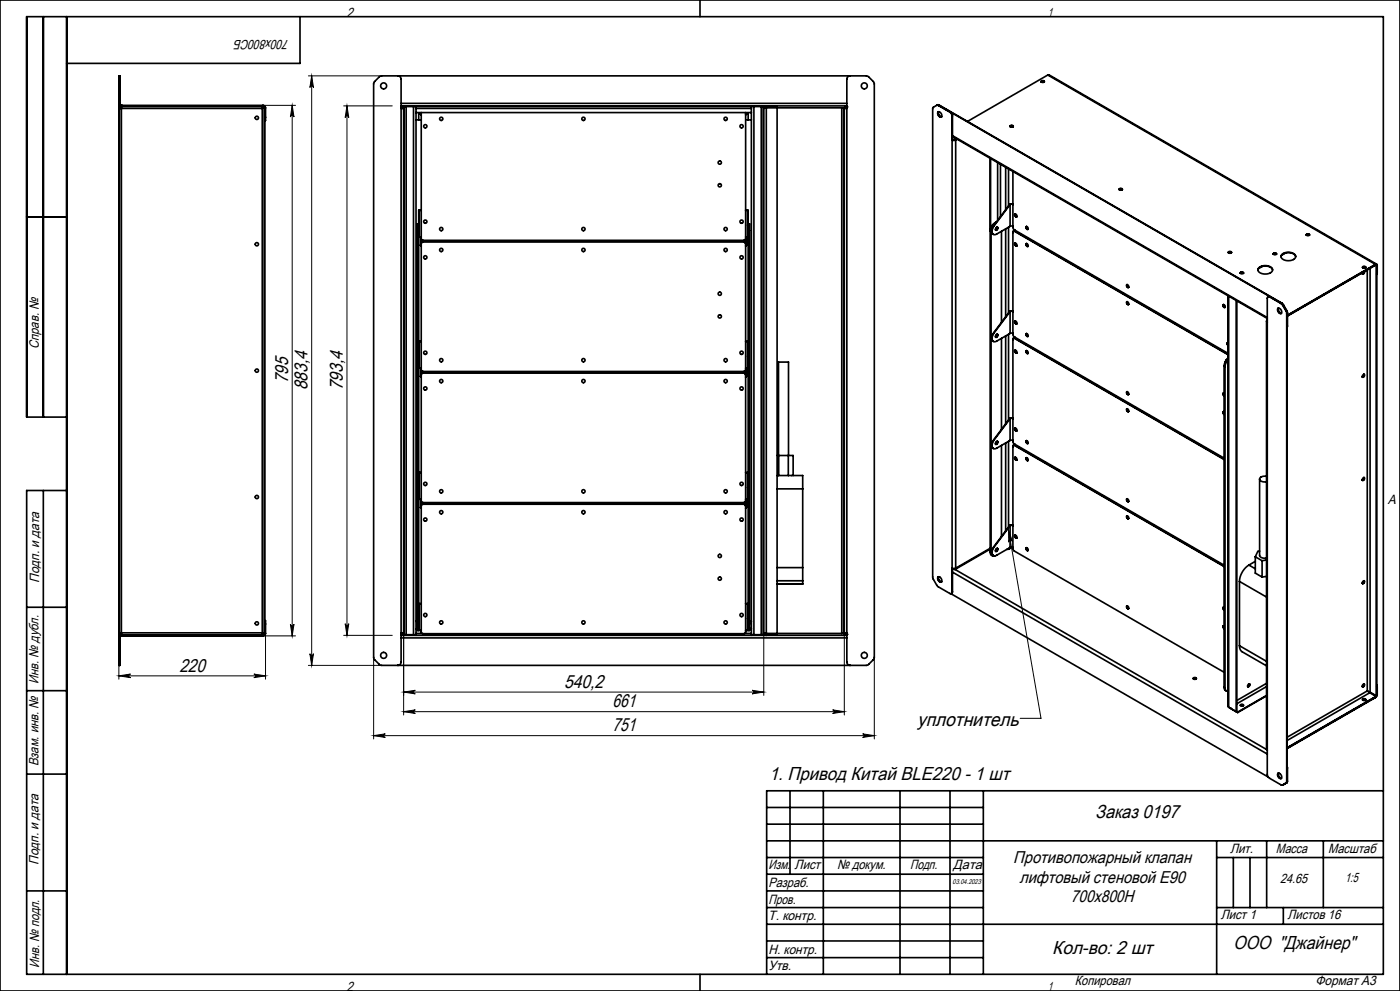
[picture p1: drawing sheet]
<svg xmlns="http://www.w3.org/2000/svg" width="420mm" height="297mm" viewBox="0 0 420 297" stroke-linecap="round" stroke-linejoin="round" font-family="sans-serif">
<g fill="none" stroke="#000" stroke-width=".3">
<path d="M78.9 31.6h9.8M87.7 31.6v159M87.7 31.6l.5 3.5a.54 .54 0 0 0-.5-.5 .54 .54 0 0 0-.6 .5zM92.5 22.7h22M93.5 22.7v176.7M93.5 22.7l.5 3.5a.54 .54 0 0 0-.5-.5 .54 .54 0 0 0-.5 .5zM103.1 31.7h14.6M104.1 31.7l.5 3.5a.54 .54 0 0 0-.5-.5 .54 .54 0 0 0-.5 .5zM104.1 31.7v158.7M302.6 158.8l1.1 3.5a.56 .56 0 0 0-.6-.4 .56 .56 0 0 0-.5 .6zM302.6 158.8l9.7 56.5h-6.2M35.7 199.4v4.2"/>
<path d="M78.9 190.6h9.8M79.7 189.8v13.8M87.1 187.1a.54 .54 0 0 0 .6 .5 .54 .54 0 0 0 .5-.5l-.5 3.5zM92.5 199.4h22M93 195.9a.54 .54 0 0 0 .5 .5 .54 .54 0 0 0 .5-.5l-.5 3.5zM103.1 190.4h14.6M103.6 186.9a.54 .54 0 0 0 .5 .5 .54 .54 0 0 0 .5-.5l-.5 3.5zM112.1 197v24.5M121.1 189.7v24.6M229.1 189.7v18.7M253.3 189.7v24.6M262.3 197v24.5"/>
<path d="M35.7 202.6h44M35.7 202.6l3.5-.6a.54 .54 0 0 0-.6 .6 .54 .54 0 0 0 .6 .5zM76.2 202l3.5 .6-3.5 .5a.54 .54 0 0 0 .5-.5 .54 .54 0 0 0-.5-.6zM121.1 207.4l3.5-.5a.54 .54 0 0 0-.5 .5 .54 .54 0 0 0 .5 .6zM121.1 213.3h132.2M121.1 207.4h108M121.1 213.3l3.5-.6a.54 .54 0 0 0-.5 .6 .54 .54 0 0 0 .5 .5zM225.6 206.9l3.5 .5-3.5 .6a.54 .54 0 0 0 .5-.6 .54 .54 0 0 0-.5-.5zM249.8 212.7l3.5 .6-3.5 .5a.54 .54 0 0 0 .5-.5 .54 .54 0 0 0-.5-.6zM258.8 219.9l3.5 .6-3.5 .5a.54 .54 0 0 0 .5-.5 .54 .54 0 0 0-.5-.6zM112.1 220.5h150.2M112.1 220.5l3.5-.6a.54 .54 0 0 0-.5 .6 .54 .54 0 0 0 .5 .5z"/>
</g>
<g fill="none" stroke="#000" stroke-width=".5">
<path d="M0 0h420v297h-420zM13 5v120M20 5v287M90 5v14h-70M210 0v5M35.7 24.4v.7M35.7 23v-.3h.3v.3M35.7 25.1h.3M35.7 23v1.4M35.7 25.1v171.9M35.7 24.4h.3M35.7 23h.3"/>
<path d="M35.8 22.7v176.7M35.8 32.5h.6M35.8 30h.2M36 30v1M36 24.4v.7M36 31a.44 .44 0 0 0 0 .5 .44 .44 0 0 0 .6 .1M36 31l.2 .4 .4 .2M36 23v1.4M36 25.1v4.9M36.4 31.9v.6M36.4 31.9v-.2h42.7v.2M36.4 32.5v157.2"/>
<path d="M36.4 31.9h42.7M36.4 32.5h42.3M36.6 31.6h42.3M78.7 32.5v157.2M78.9 31.6l.5 .2 .3 .5M78.9 31.6l.6 .7M79.1 31.9l-.4 .6M79.1 31.8v.1M79.3 32l-.6 .5M79.3 32h.1M79.3 32v158.1M79.4 32h.1"/>
<path d="M79.4 32v158.1M79.5 35.1v1h.2v-1M79.5 32.3v2.8M79.5 35.1h.2M79.5 32.3h.2M79.7 32.3v2.8M112.4 24.4l1.5-1.4 .6-.3h145.4l.6 .3 1.6 1.5 .2 .6v171.9l-.2 .6-1.6 1.6-.6 .2h-145.4l-.6-.2-1.6-1.6-.2-.6v-171.9zM119.3 22.7a1 1 0 0 1 1 1v174.7a1 1 0 0 1-1 1M120.3 32.5h.7a.53 .53 0 0 0-.1-.6 .53 .53 0 0 0-.6-.2h133.8l-.5 .2a.35 .35 0 0 0-.3 .2 .35 .35 0 0 0 .1 .4h.7M120.3 31.9l.5 .2 .1 .4-.1-.4-.5-.1M120.3 31h133.8M120.5 32l.2 .1"/>
<path d="M121.1 32.3h.1M121.3 31.9h.6M121.3 31.9h-.2v158.3h.2M121.3 31.9v158.3M121.9 31.9h2.2M121.9 31.9v158.3M124.1 31.9h.7M124.1 31.9v158.3M124.8 31.9v.6M124.8 35.9h1.3M124.8 31.9h100.6M124.8 32.5h100.6"/>
<path d="M124.8 31.7v.2M124.8 32.5v157.7M124.8 33.7h100.6M125.6 33.8h.1M125.6 33.8v2.1M125.7 33.8l.7 .6zM126.4 33.7v37.7l.1 .5 .5 .1h96.3l.4-.6v-37.7M224 34.1l.4-.3-.7 .6zM224.1 35.9h1.3M224.4 33.8l.1 2.1M225.4 31.9v.6M225.4 31.9h.8"/>
<path d="M225.4 31.7v.2M225.4 32.5v157.7M226.2 31.9h2.2M226.2 31.9v158.3M228.4 31.9h.6M228.4 31.9v158.3M229 31.9h.1v158.3h-.1M229 31.9v158.3M229.1 32.3h.1M229.3 32.3h.5M229.9 31.9v-.2l-.5 .2-.3 .6 .8-.2M229.9 31.9l-.4 .1-.2 .4"/>
<path d="M229.9 32.3h22.6M229.9 32.3v157.5M233.1 31.7v.2h-3.2M233.1 32.3v157.5M252.5 32.3h.6M252.5 32.3v157.5M253.1 32.3h.2v157.5h-.2M253.1 32.3v157.5M253.9 32l-.3 .1M254.1 31.9l-.5 .2-.1 .4 .1-.4 .5-.1M255.1 22.7a1 1 0 0 0-1 1v174.7a1 1 0 0 0 1 1M281 31.6l-1 .6-.2 .4v140.3l1.5 2.8 3.6 2.2a.43 .43 0 0 0 .5 0 .43 .43 0 0 0 .2-.5"/>
<path d="M281 31.6h.5M281.1 31.5l.5 .1M281.4 33.5a.96 .96 0 0 1 1 .6 .96 .96 0 0 1-.1 1 1.11 1.11 0 0 1-.9-1.6zM281.5 31.6l3.4 2M281.5 33.5a1.1 1.1 0 0 0 .9 1.5 1.1 1.1 0 0 1-.9-1.5zM281.6 33.5a1.17 1.17 0 0 0 .9 1.5M281.6 31.6l102.8 59.3 1.5 2.3M281.6 31.6h-.1M281.7 31.5l-.7 .1M281.7 31.5l-.1 .1M281.7 31.5l102.8 59.3M284.9 33.6l.5 .5 .2 .7"/>
<path d="M284.9 33.6l.5 .3 .3 .8M285.6 34.8v142.6M285.7 34.7l-.1 .1M285.7 34.7v7.2M303 37.9l.5-.2 .5 .2M303 37.7a.43 .43 0 0 1 .6-.2 .43 .43 0 0 1 .2 .5l-.5 .1zM303.1 38l.4-.2 .4 .2M303.5 37.8l.4 .2M303.8 38.1h-.3M303.9 38h.1M312.4 24.3a.43 .43 0 0 1 .5-.2 .43 .43 0 0 1 .3 .5h-.7zM312.4 24.5l.4-.2 .5 .2-.5-.2z"/>
<path d="M313.3 24.6l-.5-.2-.4 .2M314.3 22.5l.4-.1 98.3 56.8M314.3 22.5l98.3 56.7M314.3 22.5l-24.1 13.9M285.7 41.9l.3 .2 .7-.1M285.7 41.9h.9M285.7 40.9l94.5 54.5M285.7 40.7l94.5 54.5M286.2 41.2l.4 .7M286.2 41.2h.1M286.5 41.3l.2 .7M286.6 41.9l.1 .1"/>
<path d="M286.7 42v128.3M287.1 41.7l-.4 .3M297.1 47.4v21.6M297.2 47.5v21M299.3 48.7v17.4M300.1 49.2v15.7M301.7 50.1v12.8M302.6 50.6v11.1M303.9 51.4v16.8l.3 .6 64.2 37.1M335.8 56.8l.4-.2 .5 .2M335.8 56.6a.43 .43 0 0 1 .5-.2 .43 .43 0 0 1 .3 .5h-.7zM335.8 56.9l.4-.2 .5 .2"/>
<path d="M336.3 56.7l.3 .2M8 65h12M125.2 69.1h.4M125.2 69.1v117.9M125.6 67.1h-.4v2M125.6 69.1v117.9M125.6 67.5h.2M125.6 71h.2M125.8 63h-.2v6.1M125.8 67.5v3.5M125.8 71h.6M125.8 63h.6"/>
<path d="M125.8 63v4.5M126.1 73.5l.3 .2-.2-.2M126.2 71v2.5M126.4 72.9v.2M126.4 73.1l.1-.4 .5-.2h96.1l.4 .2 .2 .4M126.4 73.1v37.6l.1 .4 .5 .2h96.3l.4-.6v-37.6M126.4 72.9h.1M126.5 71.8l-.1 1.1M223.6 71.8l.1 1.1M223.7 72.9h.1M223.7 72.9v.2M223.7 63h.6"/>
<path d="M223.7 71h.6M224 71v2.3l-.3 .4 .4-.3M224.3 63h.2v6.1M224.3 67.5v3.5M224.3 63v4.5M224.3 67.5h.2M224.3 71h.2M224.5 67.1h.4v2M224.5 69.1v117.9M224.5 69.1h.4M224.9 69.1v117.9M297 69.2l.3 .2"/>
<path d="M297 69.2v96.3M297.3 69.4v96.3M298.1 67.6a1.77 1.77 0 0 0-.1 2.6M298.1 67.6l.1 .1M298.2 67.7a1.68 1.68 0 0 0 0 2.6l.8-.1 4-2.4M298.5 66.8a3.1 3.1 0 0 0-1.5 2.4M298.5 66.8l.2 .1M298.5 67.1a3.2 3.2 0 0 0-1.2 2.3M298.7 66.6l-.2 .2M298.7 66.6l.1 .1M298.9 68.2l.1-.1a.42 .42 0 0 1 .3 .6 .42 .42 0 0 1-.7 .1zM298.9 66.5l-.2 .1"/>
<path d="M299 68.2l-.4 .5M299.2 68.1a.66 .66 0 0 1-.5 .9M300.4 69.3v27.3M301.7 68.6v26.3M302.6 68.1v25.7M302.9 61.2l.1 .1M302.9 61.2l-4.8 6.4M303 61.3h.9M303 67.8h.9M303 61.3v6.5M303 61.3l-4.8 6.4M303.8 69.6l.1 .1"/>
<path d="M303.9 61.2h-1M304.2 68.8v.4M304.3 69.3h-.3l-.1 .2v30.7l.2 .6 63.1 36.5M304.3 69.3l64.1 37M304.4 69.2l-.4 .1M304.4 69.2l-.1 .1M304.4 69.2l64 37M304.4 69v.1M304.5 64.1a.43 .43 0 0 1 .5 .3 .43 .43 0 0 1-.3 .6l-.3-.5zM304.5 72.9a.43 .43 0 0 1 .5 .3 .43 .43 0 0 1-.3 .5l-.3-.4zM304.5 69l-.2 .2M304.6 72.9v.5l.4 .3-.4-.3z"/>
<path d="M304.6 64.1v.5l.4 .4-.4-.4zM304.6 72.9l.1 .4 .4 .3M304.6 64.1l.1 .5 .4 .3M307.9 67.9a.43 .43 0 0 1 .5 .3 .43 .43 0 0 1-.3 .5l-.3-.4zM307.9 73a.43 .43 0 0 1 .5 .3 .43 .43 0 0 1-.3 .5l-.3-.4zM307.9 67.9l.1 .5 .4 .3-.4-.3zM307.9 73l.1 .5 .4 .3-.4-.3zM308 67.9l.1 .4 .3 .3M308 73l.1 .5 .3 .3M368.5 75.7l.5-.2 .4 .2M368.5 75.5a.43 .43 0 0 1 .6-.2 .43 .43 0 0 1 .2 .5l-.5 .1zM368.5 75.8l.5-.2 .4 .2"/>
<path d="M369 75.6l.4 .2M378.7 79.8l-1.1 .7M382 76.1l.5-.2 .5 .2-.5-.2zM382 76a.43 .43 0 0 1 .6-.2 .43 .43 0 0 1 .2 .5h-.5zM382 76.2l.5-.1 .4 .1M384.3 76.9a2.6 2.6 0 0 1 4.4 0M384.6 76.2a2.82 2.82 0 0 1 4.1 .5 2.33 2.33 0 0 1-3.5 1.2 .98 .98 0 0 1-.6-1.7zM385.6 75.8l-1.1 .7M391.9 70.4l.5-.2 .5 .2-.5-.2zM391.9 70.2a.43 .43 0 0 1 .6-.2 .43 .43 0 0 1 .2 .6h-.5zM391.9 70.5l.5-.2 .4 .2M408.8 80a.43 .43 0 0 1 .5-.2 .43 .43 0 0 1 .3 .5h-.7z"/>
<path d="M412.6 79.2h.4l.2 .3M412.6 79.2l.5 .4M412.6 79.2l-26.4 15.3M413 79.6h.1M413.2 79.5v2.3M413.2 79.5l-.1 .1M298.1 99.7a1.77 1.77 0 0 0-.1 2.6M298.1 99.7l.1 .1M298.2 99.8a1.68 1.68 0 0 0 0 2.6l.8-.2 4-2.3M302.9 93.3l.1 .1M302.9 93.3l-4.8 6.4M303 99.9h.9"/>
<path d="M303 93.4h.9M303 93.4v6.5M303 93.4l-4.8 6.4M303.9 93.3h-1M304.5 96.2a.43 .43 0 0 1 .5 .3 .43 .43 0 0 1-.3 .6l-.3-.5zM304.6 96.2v.5l.4 .3-.4-.3zM304.6 96.2l.1 .5 .4 .3M307.9 100a.43 .43 0 0 1 .5 .3 .43 .43 0 0 1-.3 .5l-.3-.4zM307.9 100l.1 .5 .4 .3-.4-.3zM308 100l.1 .4 .3 .3M338 85.3a.43 .43 0 0 1 .6 .3 .43 .43 0 0 1-.3 .5l-.3-.4zM338 90.4a.43 .43 0 0 1 .6 .3 .43 .43 0 0 1-.3 .6l-.3-.5z"/>
<path d="M338.1 85.3v.5l.5 .3-.5-.3zM338.1 90.4v.5l.5 .3-.5-.3zM338.2 85.3l.1 .5 .3 .3M338.2 90.4l.1 .5 .3 .3M367 91.3a.43 .43 0 0 1 .5 .3 .43 .43 0 0 1-.3 .5l-.3-.4zM367 91.3l.1 .5 .4 .3-.4-.3zM367.1 91.3l.1 .4 .3 .3M367.4 91.5l-.3 .1M368.4 88.6v123.1l.2 .3M368.6 88.7v123.3M370.9 90.1l.1 123.1M371 90.1v123.1"/>
<path d="M372.1 81.8l.5-.2 .5 .3-.5-.3zM372.1 81.7a.43 .43 0 0 1 .6-.2 .43 .43 0 0 1 .2 .5h-.5zM372.1 81.9l.5-.1 .4 .1M377.4 80.9a2.6 2.6 0 0 1 4.4 0M377.7 80.2a2.82 2.82 0 0 1 4.1 .5 2.33 2.33 0 0 1-3.6 1.2 .98 .98 0 0 1-.5-1.7zM380 96.2v128.4l.2 .3M380.2 96.1v.3M380.2 95.9l-.2 .3 .2 .3M380.4 88.9l.5 .1M380.9 89a.43 .43 0 0 0-.5-.1 .43 .43 0 0 0-.2 .5v142.6l.6 1.2 3.5 2 .5 .1M380.9 89l3.4 2M383.4 92.4a.96 .96 0 0 1 .9 .5 .96 .96 0 0 1-.1 1.1 1.11 1.11 0 0 1-.8-1.6z"/>
<path d="M383.5 92.4a1.1 1.1 0 0 0 .9 1.5 1.1 1.1 0 0 1-.9-1.5zM383.6 92.3a1.17 1.17 0 0 0 .8 1.6M384.3 91l.5 .5M384.5 90.8l.5 .6M384.5 90.8l-.2 .2M384.8 91.5l1 1.7M385 91.4l-.2 .1M385 91.4l1 1.7M385.8 93.2l.2 .7M385.9 93.2l.2 .6M385.9 93.2h-.1M386 93.9v140.3"/>
<path d="M386 93.1l.2 .7M386 93.1l-.1 .1M386.1 93.8l-.1 .1M386.1 93.8v140.4M386.2 97.7l-.1 .4M386.2 94.6l26.6-15.3 .1 129.2M386.2 94.7l26.8-15.3-.1 129.1M386.2 93.8v3.9M386.2 93.8h-.1M386.2 97.7l-.1 .1M409.1 81.5l-.4 .5M409.3 81.4l-.2 .5-.4 .2 .4-.2z"/>
<path d="M409.3 81.4h.1M409.4 81.4a.43 .43 0 0 1-.1 .5 .43 .43 0 0 1-.6 0v-.2M409.7 80.2l-.5-.1-.4 .1M409.7 80.2l-.5-.3-.4 .3M410.2 80.9v126.2M411 80.4v127M413.2 81.8l-.2 .3M413.2 81.8l-.2 .4M125.6 106.7h.2M125.6 110.3h.2M125.6 102.3h.2M125.8 106.7v3.6"/>
<path d="M125.8 110.3h.6M125.8 102.3h.6M125.8 102.3v4.4M126.1 112.8l.3 .2-.2-.2M126.2 110.3v2.5M126.4 112.4l.1-.4 .5-.2h96.1l.4 .2 .2 .4M126.4 112.4v37.6l.1 .4 .5 .2h96.3l.4-.6v-37.6M126.4 112.2v.2M126.4 112.2h.1M126.5 111.1l-.1 1.1M223.6 111.1l.1 1.1M223.7 112.2h.1"/>
<path d="M223.7 112.2v.2M223.7 102.3h.6M223.7 110.3h.6M224 110.3v2.3l-.3 .4 .4-.3M224.3 106.7v3.6M224.3 102.3v4.4M224.3 106.7h.2M224.3 110.3h.2M224.3 102.3h.2M298.9 100.3l.1-.1a.42 .42 0 0 1 .3 .6 .42 .42 0 0 1-.7 .1zM299 100.2l-.4 .6M299.2 100.2a.66 .66 0 0 1-.5 .9"/>
<path d="M300.4 101.4v27.3M301.7 100.7v26.3M302.6 100.2v25.7M303.8 101.7l.1 .1M304.2 100.9v.4M304.3 101.4h-.3l-.1 .2v30.7l.2 .6 63.1 36.5M304.3 101.4l62.9 36.3M304.4 101.3l-.4 .1M304.4 101.3l-.1 .1M304.4 101.3l62.8 36.3M304.4 101v.2M304.5 105a.43 .43 0 0 1 .5 .3 .43 .43 0 0 1-.3 .5l-.3-.4z"/>
<path d="M304.5 101.1l-.2 .2M304.6 104.9v.6l.4 .3-.4-.3zM304.6 105l.1 .4 .4 .3M307.9 105.1a.43 .43 0 0 1 .5 .3 .43 .43 0 0 1-.3 .5l-.3-.4zM307.9 105.1l.1 .5 .4 .3-.4-.3zM308 105.1l.1 .4 .3 .3M338 117.4a.43 .43 0 0 1 .6 .3 .43 .43 0 0 1-.3 .5l-.3-.4zM338.1 117.4v.5l.5 .3-.5-.3zM338.2 117.4l.1 .4 .3 .3M367.1 117.8l.1 .5M367.2 118.5l-.2-.7 .2 .7M367.2 117.9l-.1-.1a.49 .49 0 0 0 .1 .9"/>
<path d="M367.2 109.7l.3 .2M367.2 109.7v96.3M367.5 109.9v96.3M367.9 107.9l-.4 .8M367.9 107.9h.1M368.3 102.7l.1 .6M368.3 102.7l.1 .4M368.4 107.9l-.7 1-.2 1M368.4 102.7a.4 .4 0 0 0-.3 .4 .4 .4 0 0 0 .3 .4M368.4 107.3l-.5 .6M368.4 107.5a3.2 3.2 0 0 0-1.2 2.2M408.9 112.3l.3-.1a.4 .4 0 0 1 .1 .6 .4 .4 0 0 1-.6 0z"/>
<path d="M409.1 112.2v.4l-.4 .4M409.2 112.2v.5l-.5 .3 .5-.3zM20 125h-12v-120h407v287h-407v-145h12M233.1 136.5h4.8v6M233.6 136.5v-28h3v28M233.6 136.5v6M236.5 136.5v6M298.1 131.8a1.77 1.77 0 0 0-.1 2.6M298.1 131.8h.1M298.2 131.8a1.68 1.68 0 0 0 0 2.7l.8-.2 4-2.3M298.9 132.4l.1-.1a.42 .42 0 0 1 .3 .6 .42 .42 0 0 1-.7 .1zM299 132.3l-.4 .6"/>
<path d="M299.2 132.3a.66 .66 0 0 1-.5 .8M300.4 133.5v27.3M301.7 132.8v26.3M302.6 132.3v25.7M302.9 125.4l.1 .1M302.9 125.4l-4.8 6.4M303 132h.9M303 125.5h.9M303 125.5l-4.8 6.3M303 125.5v6.5M303.8 133.8l.1 .1M303.9 125.3l-1 .1"/>
<path d="M304.2 133v.3M304.3 133.5l-.3-.1-.1 .3v30.7l.2 .6 63.1 36.5M304.3 133.5l62.9 36.3M304.4 133.4h-.4M304.4 133.4l-.1 .1M304.4 133.4l62.8 36.3M304.4 133.1v.2M304.5 128.3a.43 .43 0 0 1 .5 .3 .43 .43 0 0 1-.3 .5l-.3-.4zM304.5 137.1a.43 .43 0 0 1 .5 .2 .43 .43 0 0 1-.3 .6l-.3-.5zM304.5 133.2l-.2 .2M304.6 128.3v.5l.4 .3-.4-.3zM304.6 137v.6l.4 .3-.4-.3z"/>
<path d="M304.6 128.3l.1 .5 .4 .3M304.6 137l.1 .5 .4 .3M307.9 132.1a.43 .43 0 0 1 .5 .3 .43 .43 0 0 1-.3 .5l-.3-.4zM307.9 137.2a.43 .43 0 0 1 .5 .3 .43 .43 0 0 1-.3 .5l-.3-.4zM307.9 132.1l.1 .5 .4 .3-.4-.3zM307.9 137.2l.1 .5 .4 .3-.4-.3zM308 132.1l.1 .4 .3 .3M308 137.2l.1 .4 .3 .3M338 122.5a.43 .43 0 0 1 .6 .3 .43 .43 0 0 1-.3 .5l-.3-.4zM338.1 122.5v.5l.5 .3-.5-.3zM338.2 122.5l.1 .5 .3 .3M367 123.4l.2 .7"/>
<path d="M367.1 123.4l.1 .5M367.2 123.4h-.1a.49 .49 0 0 0 .1 .8M367.2 123.6l-.1 .1M13 147v145M125.6 146h.2M125.6 149.6h.2M125.6 141.6h.2M125.8 146v3.6M125.8 149.6h.6M125.8 141.6h.6M125.8 141.6v4.4M126.1 152.1l.3 .2-.2-.2"/>
<path d="M126.2 149.6v2.5M126.4 151.5v.2M126.4 151.7l.1-.4 .5-.2h96.1l.4 .2 .2 .4M126.4 151.7v37.6l.1 .4 .5 .2h96.3l.4-.6v-37.6M126.4 151.5h.1M126.5 150.4l-.1 1.1M223.6 150.4l.1 1.1M223.7 151.5h.1M223.7 141.6h.6M223.7 149.6h.6M223.7 151.5v.2M224 149.6v2.3l-.3 .4 .4-.3"/>
<path d="M224.3 146v3.6M224.3 146h.2M224.3 149.6h.2M224.3 141.6h.2M224.3 141.6v4.4M233.1 142.5h7.7v4M233.1 146.5h7.7M240.8 146.5v23.6M302.9 157.5l.1 .1M302.9 157.5l-4.8 6.4M303 157.6h.9M303 157.6v6.5"/>
<path d="M303 157.6l-4.8 6.3M303.9 157.4l-1 .1M338 149.5a.43 .43 0 0 1 .6 .3 .43 .43 0 0 1-.3 .5l-.3-.4zM338 154.6a.43 .43 0 0 1 .6 .3 .43 .43 0 0 1-.3 .5l-.3-.4zM338.1 149.5v.5l.5 .3-.5-.3zM338.1 154.6v.5l.5 .3-.5-.3zM338.2 149.5l.1 .4 .3 .3M338.2 154.6l.1 .4 .3 .3M377.9 143.6v22.8a1.59 1.59 0 0 0 2.1 .8M380 142.8a1.55 1.55 0 0 0-2.1 .8 1.65 1.65 0 0 0 2.1 .8M408.9 143.3l.3-.2a.4 .4 0 0 1 .1 .6 .4 .4 0 0 1-.6 .1zM409.1 143.1v.5l-.4 .3"/>
<path d="M409.2 143.1v.5l-.5 .3 .5-.3zM233.1 170.1h7.7M233.1 174.1h7.7M233.1 175h7.7M240.8 170.1v4M240.8 175h-7.7M240.8 174.1v.9M281.4 172.9a.96 .96 0 0 1 1 .5 .96 .96 0 0 1-.1 1.1 1.11 1.11 0 0 1-.9-1.6zM281.5 172.9a1.1 1.1 0 0 0 .9 1.5 1.1 1.1 0 0 1-.9-1.5zM281.6 172.9a1.17 1.17 0 0 0 .9 1.5M285.3 177.9l95.2 55M285.6 170.3h1.1"/>
<path d="M285.7 177.4l-.3 .5M285.7 177.4h-.1M285.7 171.5l94.5 54.5M286.1 170.4l.1 .1M286.2 170.6l-.5-.3v7.1M286.2 170.5v.1M286.3 170.4l-.1 .1M286.5 170.7l93.5 53.9M286.6 170.4l-.4 .1M286.7 170.3l-.2 .3h-.3M297 165.5l.3 .8 .4 .3M297 164.6l-10.5 6"/>
<path d="M297 165.5l.3 .2M297 164.3l-10.3 6M297.3 165.7a.83 .83 0 0 0 .3 .8 .83 .83 0 0 0 .9 .1M298.1 163.9a1.77 1.77 0 0 0-.1 2.6M298.1 163.9h.1M298.2 163.9a1.68 1.68 0 0 0 0 2.7l.8-.2 4-2.3M298.9 164.5l.1-.1a.42 .42 0 0 1 .3 .6 .42 .42 0 0 1-.7 .1zM299 164.4l-.4 .6M299.2 164.3a.66 .66 0 0 1-.5 .9M302.8 164.5l-.7 .1M302.8 164.2v.3M303 164.1h.9"/>
<path d="M303.6 164l-.8 .5M304.5 160.4a.43 .43 0 0 1 .5 .3 .43 .43 0 0 1-.3 .5l-.3-.4zM304.6 160.4v.5l.4 .3-.4-.3zM304.6 160.4l.1 .4 .4 .3M307.9 164.2a.43 .43 0 0 1 .5 .3 .43 .43 0 0 1-.3 .5l-.3-.4zM307.9 164.1l.1 .6 .4 .3-.4-.3zM308 164.2l.1 .4 .3 .3M371.8 174.3v19.2M371.8 174.3l8.2 4.6M374.7 169.4a6.2 6.2 0 0 0-2.9 4.9M374.7 169.4l1.9 1.1M376.6 166.9l2 1.1"/>
<path d="M376.6 166.9v4.9l2 1.1M376.6 168.2l-1.9 1.2M377.9 165.2l-.6 .1-.7 1.6M378.6 168v4.9M380 167.8l-1.4 .2M380 172.7l-1.4 .2M408.9 174.2l.3-.1a.4 .4 0 0 1 .1 .5 .4 .4 0 0 1-.6 .1zM409.1 174.1v.4l-.4 .3M409.2 174.1v.5l-.5 .3 .5-.3zM8 182h12M35.7 197v.7M35.7 199.1v.3h.3v-.3"/>
<path d="M35.7 197h.3M35.7 197.7v1.4M35.7 197.7h.3M35.7 199.1h.3M35.8 189.7h.6M35.8 192.2h.2M36 197v.7M36 191.2v1M36 192.2v4.8M36 197.7v1.4M36.4 189.7v.6M36.4 190.3v.1h42.7v-.1"/>
<path d="M36.4 190.3h42.7M36.4 189.7h42.3M36.6 190.6l-.4 .2-.2 .4M36.6 190.6a.44 .44 0 0 0-.6 0 .44 .44 0 0 0 0 .6M36.6 190.6h42.3M78.7 189.7l.4 .5M78.7 189.7l.6 .4M78.8 189.8h.1M79.1 190.2v.2M79.3 190.1h.1M79.5 189.8l-.6 .8M79.5 187v-1h.2v1"/>
<path d="M79.5 189.8h.2M79.5 187v2.8M79.5 187h.2M79.7 189.8l-.3 .6-.5 .2M79.7 187v2.8M120.3 189.7h.7a.53 .53 0 0 1-.1 .6 .53 .53 0 0 1-.6 .1h133.8l-.5-.1a.35 .35 0 0 1-.3-.3 .35 .35 0 0 1 .1-.3h.7M120.3 190.1l.5-.1 .1-.3-.1 .4-.5 .2M120.3 191.2h133.8M120.8 190.1h-.3M121.1 189.8h.1M121.3 190.2h.6M121.9 190.2h2.2"/>
<path d="M124.1 190.2h.7M124.8 190.2v.2M124.8 189.8h1.9M124.8 188.5h.4M124.8 188.4h.4M124.8 186.2h.4M125.2 187v2h.4v-2M125.2 187h.4M125.6 185.3h.2M125.6 188.9h.2M125.6 180.9h.2M125.8 185.3v3.6"/>
<path d="M125.8 188.9h.6M125.8 180.9h.6M125.8 180.9v4.4M223.4 189.8h2M223.7 180.9h.6M223.7 188.9h.6M224.3 185.3v3.6M224.3 180.9v4.4M224.3 185.3h.2M224.3 188.9h.2M224.3 180.9h.2M224.5 187v2h.4v-2"/>
<path d="M224.5 187h.4M224.9 186.2h.5M224.9 188.5h.5M224.9 188.4h.5M225.4 190.2v.2M225.4 190.2h.8M226.2 190.2h2.2M228.4 190.2h.6M229.1 189.8h.1M229.3 189.7l.6 .6M229.3 189.8h.5M229.9 189.8l-.8-.1 .4 .6 .4 .1v-.1"/>
<path d="M229.9 189.8h22.6M229.9 190.3h3.2v.1M252.5 189.8h.6M253.6 190.1h.3M254.1 190.1l-.5-.1-.1-.3 .1 .4 .5 .2M338 181.6a.43 .43 0 0 1 .6 .3 .43 .43 0 0 1-.3 .5l-.3-.4zM338.1 181.6v.5l.5 .3-.5-.3zM338.2 181.6l.1 .4 .3 .3M367 182l.2 .7M367 187.5l.2 .8M367.1 182l.1 .5M367.1 187.5l.1 .6"/>
<path d="M367.2 182.1l-.1-.1a.49 .49 0 0 0 .1 .8M367.2 187.6l-.1-.1a.49 .49 0 0 0 .1 .9M367.2 187.8l-.1 .1M371.8 193.5l.3 1.2 .4 .5 7.5 4.4M371.8 193.5l8.2 4.7M8 207h12M358 203.4l.4-.2 .5 .2M358 203.2a.43 .43 0 0 1 .5-.2 .43 .43 0 0 1 .3 .5l-.6 .1zM367.2 206l.3 .8 .4 .3M367.2 206l.3 .2M367.5 206.2l.2 .7 .7 .3M368.6 212l2.7 1.5"/>
<path d="M369 212.2h.1M371 213.2l.3 .2M371.3 213.4v.1M372.1 211.4l.5-.2 .5 .2M372.1 211.2a.43 .43 0 0 1 .6-.2 .43 .43 0 0 1 .2 .6h-.5zM374.5 205.1l.3-.2a.4 .4 0 0 1 .1 .6 .4 .4 0 0 1-.6 .1zM374.7 204.9l-.1 .5-.3 .3M374.8 204.9v.6l-.5 .3M380 208.4l-8.7 5M380 208.5l-8.7 5M380 204.8l-9 5.2M380 205.8l-9 5.1"/>
<path d="M408.8 209.7l.4-.2 .5 .2M408.8 209.6a.43 .43 0 0 1 .5-.2 .43 .43 0 0 1 .3 .5h-.5zM408.8 209.8l.4-.2 .5 .2M408.9 205.1l.3-.1a.4 .4 0 0 1 .1 .6 .4 .4 0 0 1-.6 0zM409.1 205v.4l-.4 .3M409.2 205v.5l-.5 .3 .5-.3zM410.2 207.1l.8 .3M410.2 207.1l.7 .5M410.2 207.1l-24.1 13.9M410.9 207.6l1.9 1.1M410.9 207.6l-24.8 14.3M411 207.4l1.9 1.1"/>
<path d="M412.6 209.1l-26.5 15.3M412.8 208.7l-26.7 15.5M412.8 208.7l-26.7 15.4M413 205.6l.2 .2M413 205.2l.2 .6M413 208.2h.1M413.1 208.2l-.5 .9M413.2 208.1l-.6 1M413.2 208.1l-.1 .1M413.2 205.8v2.3M8 232h12M237 237v25"/>
<path d="M247 237v55M270 237v55M285 237v55M295 237v55M383.4 231.8a.96 .96 0 0 1 .9 .5 .96 .96 0 0 1-.1 1.1 1.11 1.11 0 0 1-.8-1.6zM383.5 231.7a1.1 1.1 0 0 0 .9 1.6 1.1 1.1 0 0 1-.9-1.6zM383.6 231.7a1.17 1.17 0 0 0 .8 1.5M385 235.1l-.2 .2M386.1 234.2l-.3 .5 .2-.5M386.1 229.7l.1 .5M386.1 234.2h-.1M386.2 234.1l-.1 .4-1.3 .8"/>
<path d="M386.2 230.2h-.1M386.2 234.1l-.1 .1M386.2 230.2v3.9M415 237h-185v55M230 252h185M230 257h65M230 242h65M230 247h65M365 252v40M365 257h50M370 257v15M375 257v15"/>
<path d="M380 252v20M397 252v20M8 267h12M230 277h185M230 272h65M230 262h65M230 267h65M365 272h50M385 272v5M210 292v5M230 282h65M230 287h65"/>
<circle cx="77.1" cy="35.3" r=".49"/>
<circle cx="115.1" cy="25.7" r=".9"/>
<circle cx="127.6" cy="37.8" r=".49"/>
<circle cx="132.4" cy="35.6" r=".49"/>
<circle cx="175" cy="35.6" r=".49"/>
<circle cx="217.7" cy="35.6" r=".49"/>
<circle cx="222.5" cy="37.8" r=".49"/>
<circle cx="259.3" cy="25.7" r=".9"/>
<circle cx="215.9" cy="48.7" r=".49"/>
<circle cx="215.9" cy="55.5" r=".49"/>
<circle cx="77.1" cy="73.2" r=".49"/>
<circle cx="127.6" cy="66.4" r=".49"/>
<circle cx="127.6" cy="77.1" r=".49"/>
<circle cx="132.4" cy="74.9" r=".49"/>
<circle cx="132.4" cy="68.7" r=".49"/>
<circle cx="175" cy="74.9" r=".49"/>
<circle cx="175" cy="68.7" r=".49"/>
<circle cx="217.7" cy="74.9" r=".49"/>
<circle cx="217.7" cy="68.7" r=".49"/>
<circle cx="222.5" cy="77.1" r=".49"/>
<circle cx="222.5" cy="66.4" r=".49"/>
<circle cx="215.9" cy="88" r=".49"/>
<circle cx="215.9" cy="94.8" r=".49"/>
<circle cx="77.1" cy="111.1" r=".49"/>
<circle cx="127.6" cy="116.4" r=".49"/>
<circle cx="127.6" cy="105.7" r=".49"/>
<circle cx="132.4" cy="107.9" r=".49"/>
<circle cx="132.4" cy="114.2" r=".49"/>
<circle cx="175" cy="107.9" r=".49"/>
<circle cx="175" cy="114.2" r=".49"/>
<circle cx="217.7" cy="107.9" r=".49"/>
<circle cx="217.7" cy="114.2" r=".49"/>
<circle cx="222.5" cy="116.4" r=".49"/>
<circle cx="222.5" cy="105.7" r=".49"/>
<circle cx="77.1" cy="149" r=".49"/>
<circle cx="127.6" cy="155.7" r=".49"/>
<circle cx="127.6" cy="145" r=".49"/>
<circle cx="132.4" cy="147.2" r=".49"/>
<circle cx="132.4" cy="153.5" r=".49"/>
<circle cx="175" cy="147.2" r=".49"/>
<circle cx="175" cy="153.5" r=".49"/>
<circle cx="217.7" cy="147.2" r=".49"/>
<circle cx="217.7" cy="153.5" r=".49"/>
<circle cx="222.5" cy="145" r=".49"/>
<circle cx="222.5" cy="155.7" r=".49"/>
<circle cx="215.9" cy="166.6" r=".49"/>
<circle cx="215.9" cy="173.4" r=".49"/>
<circle cx="77.1" cy="186.8" r=".49"/>
<circle cx="115.1" cy="196.4" r=".9"/>
<circle cx="127.6" cy="184.3" r=".49"/>
<circle cx="132.4" cy="186.5" r=".49"/>
<circle cx="175" cy="186.5" r=".49"/>
<circle cx="217.7" cy="186.5" r=".49"/>
<circle cx="222.5" cy="184.3" r=".49"/>
<circle cx="259.3" cy="196.4" r=".9"/>
</g>
<g fill="#000">
<path d="M302.6 158.8l1.1 3.5a.56 .56 0 0 0-.6-.4 .56 .56 0 0 0-.5 .6z"/>
<path d="M104.1 31.7l.5 3.5a.54 .54 0 0 0-.5-.5 .54 .54 0 0 0-.5 .5zM103.6 186.9a.54 .54 0 0 0 .5 .5 .54 .54 0 0 0 .5-.5l-.5 3.5z"/>
<path d="M87.1 187.1a.54 .54 0 0 0 .6 .5 .54 .54 0 0 0 .5-.5l-.5 3.5zM87.7 31.6l.5 3.5a.54 .54 0 0 0-.5-.5 .54 .54 0 0 0-.6 .5z"/>
<path d="M93 195.9a.54 .54 0 0 0 .5 .5 .54 .54 0 0 0 .5-.5l-.5 3.5zM93.5 22.7l.5 3.5a.54 .54 0 0 0-.5-.5 .54 .54 0 0 0-.5 .5z"/>
<path d="M253.8 190.1a.25 .25 0 0 1 .5 0 .25 .25 0 0 1-.5 0zM253.8 32a.25 .25 0 0 1 .5 0 .25 .25 0 0 1-.5 0zM120.1 32a.25 .25 0 0 1 .5 0 .25 .25 0 0 1-.5 0zM120.1 190.1a.25 .25 0 0 1 .5 0 .25 .25 0 0 1-.5 0z"/>
<path d="M35.7 202.6l3.5-.6a.54 .54 0 0 0-.6 .6 .54 .54 0 0 0 .6 .5zM76.2 202l3.5 .6-3.5 .5a.54 .54 0 0 0 .5-.5 .54 .54 0 0 0-.5-.6z"/>
<path d="M112.1 220.5l3.5-.6a.54 .54 0 0 0-.5 .6 .54 .54 0 0 0 .5 .5zM258.8 219.9l3.5 .6-3.5 .5a.54 .54 0 0 0 .5-.5 .54 .54 0 0 0-.5-.6z"/>
<path d="M121.1 213.3l3.5-.6a.54 .54 0 0 0-.5 .6 .54 .54 0 0 0 .5 .5zM249.8 212.7l3.5 .6-3.5 .5a.54 .54 0 0 0 .5-.5 .54 .54 0 0 0-.5-.6z"/>
<path d="M225.6 206.9l3.5 .5-3.5 .6a.54 .54 0 0 0 .5-.6 .54 .54 0 0 0-.5-.5zM121.1 207.4l3.5-.5a.54 .54 0 0 0-.5 .5 .54 .54 0 0 0 .5 .6z"/>
</g>
<text font-size="5.8" x="275.1" y="217.5">уплотнитель</text>
<g font-size="5.6">
<text x="86.4" y="114.9" transform="rotate(-90 86.4 114.9)">795</text>
<text x="92.3" y="117" transform="rotate(-90 92.3 117)">883,4</text>
<text x="102.8" y="117" transform="rotate(-90 102.8 117)">793,4</text>
<text x="53.9" y="201.3">220</text>
<text x="169.2" y="206.2">540,2</text>
<text x="183.7" y="212">661</text>
<text x="183.7" y="219.2">751</text>
<text x="230.7" y="233.7">1. Привод Китай BLE220 - 1 шт</text>
<text x="328.6" y="245.1">Заказ 0197</text>
<text x="315.7" y="285.9">Кол-во: 2 шт</text>
<text x="370.1" y="284.5">ООО &quot;Джайнер&quot;</text>
</g>
<g font-size="5.1">
<text x="304" y="258.6">Противопожарный клапан</text>
<text x="305.8" y="264.5">лифтовый стеновой E90</text>
<text x="321.3" y="270.5">700x800Н</text>
</g>
<g font-size="4">
<text x="104.1" y="5.1">2</text>
<text x="314.4" y="5.1">1</text>
<text x="86.8" y="11.8" transform="rotate(-180 86.8 11.8)">700x800СБ</text>
<text x="11.6" y="104.5" transform="rotate(-90 11.6 104.5)">Справ. №</text>
<text x="416.3" y="151.1">A</text>
<text x="11.7" y="174.7" transform="rotate(-90 11.7 174.7)">Подп. и дата</text>
<text x="11.6" y="204.9" transform="rotate(-90 11.6 204.9)">Инв. № дубл.</text>
<text x="11.6" y="229.6" transform="rotate(-90 11.6 229.6)">Взам. инв. №</text>
<text x="369" y="255.6">Лит.</text>
<text x="382.8" y="255.6">Масса</text>
<text x="398.4" y="255.7">Масштаб</text>
<text x="11.6" y="259.2" transform="rotate(-90 11.6 259.2)">Подп. и дата</text>
<text x="230.5" y="260.5">Изм.</text>
<text x="238.4" y="260.5">Лист</text>
<text x="251.1" y="260.5">№ докум.</text>
<text x="273" y="260.5">Подп.</text>
<text x="286" y="260.5">Дата</text>
<text x="230.5" y="265.8">Разраб.</text>
<text x="384" y="264.7">24.65</text>
<text x="403.5" y="264.5">1:5</text>
<text x="230.5" y="275.8">Т. контр.</text>
<text x="230.5" y="270.8">Пров.</text>
<text x="366.2" y="275.4">Лист 1</text>
<text x="386.3" y="275.3">Листов 16</text>
<text x="230.6" y="285.8">Н. контр.</text>
<text x="11.8" y="290" transform="rotate(-90 11.8 290)">Инв. № подл.</text>
<text x="230.5" y="290.8">Утв.</text>
<text x="104.1" y="297.1">2</text>
<text x="314.4" y="297.1">1</text>
<text x="322.5" y="295.1">Копировал</text>
<text x="394.6" y="295.1">Формат А3</text>
</g>
<text font-size="2.1" x="285.8" y="264.9">03.04.2023</text>
</svg>
